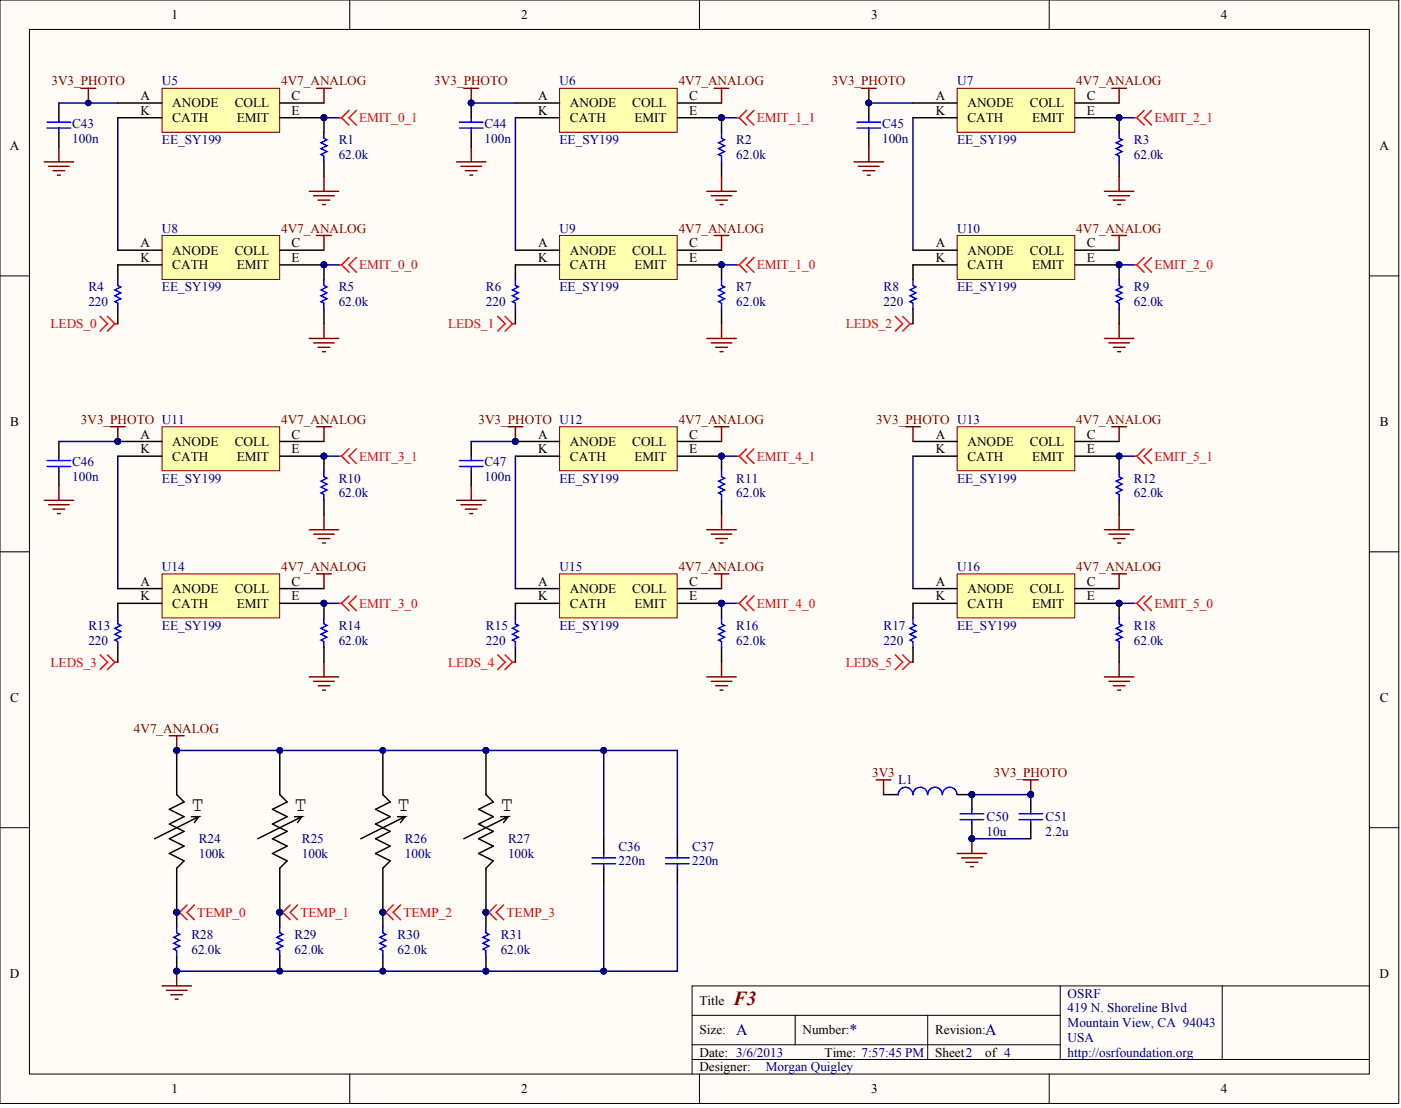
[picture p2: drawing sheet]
<svg xmlns="http://www.w3.org/2000/svg" width="669mm" height="529mm" viewBox="0 0 669 529" stroke-linecap="round" stroke-linejoin="round" font-family="sans-serif">
<g fill="#fffcf8" stroke="#000" stroke-width=".48">
<path d="M0 0h668v527h-668z"/>
<path d="M14 14h640v499h-640z"/>
</g>
<g fill="none" stroke="#000" stroke-width=".48">
<path d="M167 0v14M334 0v14M501 0v14M0 132h14M654 132h14M0 264h14M654 264h14M0 395h14M654 395h14M506 471v35M584 471h-254v42M654 471h-70v35"/>
<path d="M330 485h176M330 499h176M380 485v14M443 485v21M167 513v14M330 506h324M334 513v14M501 513v14"/>
</g>
<path d="M56 56v63" fill="none" stroke="#000080" stroke-width=".7"/>
<path d="M39 42h7M42 42v7" fill="none" stroke="#800000" stroke-width=".7"/>
<circle cx="42" cy="49" r="1.4" fill="#000080" stroke="#000080" stroke-width=".48"/>
<path d="M48 151l3 4-3 3M51 151l4 4M55 155l-4 3M55 155h1" fill="none" stroke="#f00" stroke-width=".7"/>
<path d="M56 127v7M56 148v7" fill="none" stroke="#000" stroke-width=".7"/>
<path d="M56 134v2l2 1-3 1 3 2-3 1 3 2-3 1 1 1v3" fill="none" stroke="#00f" stroke-width=".7"/>
<path d="M77 42h57v21h-57z" fill="#ffffb0" stroke="#800000" stroke-width=".48"/>
<path d="M56 56h21M56 49h21M134 56h21M134 49h21" fill="none" stroke="#000" stroke-width=".7"/>
<circle cx="155" cy="56" r="1.4" fill="#000080" stroke="#000080" stroke-width=".48"/>
<path d="M77 112h57v21h-57z" fill="#ffffb0" stroke="#800000" stroke-width=".48"/>
<path d="M155 56v7M155 77v7M56 119h21M134 119h21M56 127h21M134 127h21v7M246 127v7M155 148v7M246 148v7" fill="none" stroke="#000" stroke-width=".7"/>
<g fill="#000080" stroke="#000080" stroke-width=".48">
<circle cx="155" cy="126" r="1.4"/>
<circle cx="155" cy="56" r="1.4"/>
</g>
<path d="M148 91h14M150 93h10M152 96h5M154 98h1M155 84v7M155 155v7M148 162h14M150 164h10M152 166h5M154 168h1" fill="none" stroke="#800000" stroke-width=".7"/>
<path d="M155 63v3l1 1-3 1 3 2-3 1 3 1-3 2 2 1v2M155 134v2l1 1-3 1 3 2-3 1 3 2-3 1 2 1v3M246 134v2l1 1-2 1 2 2-2 1 2 2-2 1 1 1v3" fill="none" stroke="#00f" stroke-width=".7"/>
<path d="M162 56h1M163 56l4 4M167 53l-4 3M170 53l-3 3 3 4M162 127h1M163 127l4 3M167 123l-4 4M170 123l-3 4 3 3M238 151l3 4-3 3M241 151l4 4M245 155l-4 3M245 155h1" fill="none" stroke="#f00" stroke-width=".7"/>
<path d="M155 56h7M246 56v63M155 127h7" fill="none" stroke="#000080" stroke-width=".7"/>
<path d="M267 42h56v21h-56z" fill="#ffffb0" stroke="#800000" stroke-width=".48"/>
<path d="M246 56h21M246 49h21M323 56h21M323 49h21" fill="none" stroke="#000" stroke-width=".7"/>
<circle cx="344" cy="56" r="1.4" fill="#000080" stroke="#000080" stroke-width=".48"/>
<path d="M267 112h56v21h-56z" fill="#ffffb0" stroke="#800000" stroke-width=".48"/>
<path d="M344 56v7M344 77v7M246 119h21M323 119h21M246 127h21M323 127h21v7M436 127v7M344 148v7M436 148v7" fill="none" stroke="#000" stroke-width=".7"/>
<g fill="#000080" stroke="#000080" stroke-width=".48">
<circle cx="344" cy="126" r="1.4"/>
<circle cx="344" cy="56" r="1.4"/>
</g>
<path d="M337 91h15M340 93h9M342 96h5M344 98h1M344 84v7M344 155v7M337 162h15M340 164h9M342 166h5M344 168h1" fill="none" stroke="#800000" stroke-width=".7"/>
<path d="M344 63v3l2 1-3 1 3 2-3 1 3 1-3 2 1 1v2M344 134v2l2 1-3 1 3 2-3 1 3 2-3 1 1 1v3M436 134v2l1 1-3 1 3 2-3 1 3 2-3 1 2 1v3" fill="none" stroke="#00f" stroke-width=".7"/>
<path d="M352 56h1M353 56l3 4M356 53l-3 3M360 53l-4 3 4 4M352 127h1M353 127l3 3M356 123l-3 4M360 123l-4 4 4 3M427 151l4 4-4 3M431 151l3 4M434 155l-3 3M434 155h2" fill="none" stroke="#f00" stroke-width=".7"/>
<path d="M344 56h8M436 56v63M344 127h8" fill="none" stroke="#000080" stroke-width=".7"/>
<path d="M457 42h56v21h-56z" fill="#ffffb0" stroke="#800000" stroke-width=".48"/>
<path d="M436 56h21M436 49h21M513 56h21M513 49h21" fill="none" stroke="#000" stroke-width=".7"/>
<circle cx="534" cy="56" r="1.4" fill="#000080" stroke="#000080" stroke-width=".48"/>
<path d="M457 112h56v21h-56z" fill="#ffffb0" stroke="#800000" stroke-width=".48"/>
<path d="M534 56v7M534 77v7M436 119h21M513 119h21M436 127h21M513 127h21v7M534 148v7M56 288v7M56 309v7" fill="none" stroke="#000" stroke-width=".7"/>
<g fill="#000080" stroke="#000080" stroke-width=".48">
<circle cx="534" cy="126" r="1.4"/>
<circle cx="534" cy="56" r="1.4"/>
</g>
<path d="M527 91h14M529 93h10M531 96h6M534 98h1M534 84v7M534 155v7M527 162h14M529 164h10M531 166h6M534 168h1" fill="none" stroke="#800000" stroke-width=".7"/>
<path d="M534 63v3l2 1-3 1 3 2-3 1 3 1-3 2 1 1v2M534 134v2l2 1-3 1 3 2-3 1 3 2-3 1 1 1v3M56 295v3l2 1-3 1 3 1-3 2 3 1-3 2h1v3" fill="none" stroke="#00f" stroke-width=".7"/>
<path d="M541 56h2M543 56l3 4M546 53l-3 3M550 53l-4 3 4 4M541 127h2M543 127l3 3M546 123l-3 4M550 123l-4 4 4 3M48 313l3 3-3 4M51 313l4 3M55 316l-4 4M55 316h1" fill="none" stroke="#f00" stroke-width=".7"/>
<path d="M534 56h7M534 127h7M56 218v63" fill="none" stroke="#000080" stroke-width=".7"/>
<path d="M77 204h57v21h-57z" fill="#ffffb0" stroke="#800000" stroke-width=".48"/>
<path d="M56 218h21M56 211h21M134 218h21M134 211h21" fill="none" stroke="#000" stroke-width=".7"/>
<g fill="#000080" stroke="#000080" stroke-width=".48">
<circle cx="56" cy="211" r="1.4"/>
<circle cx="155" cy="218" r="1.4"/>
</g>
<path d="M77 274h57v21h-57z" fill="#ffffb0" stroke="#800000" stroke-width=".48"/>
<path d="M155 218v7M155 239v7M56 288h21M56 281h21M134 288h21v7M134 281h21M246 288v7M155 309v7M246 309v7" fill="none" stroke="#000" stroke-width=".7"/>
<g fill="#000080" stroke="#000080" stroke-width=".48">
<circle cx="155" cy="288" r="1.4"/>
<circle cx="155" cy="218" r="1.4"/>
</g>
<path d="M148 253h14M150 255h10M152 257h5M154 259h1M155 246v7M155 316v7M148 323h14M150 325h10M152 327h5M154 330h1" fill="none" stroke="#800000" stroke-width=".7"/>
<path d="M155 225v3h1l-3 2 3 1-3 2 3 1-3 1 2 1v3M155 295v3l1 1-3 1 3 1-3 2 3 1-3 2h2v3M246 295v3l1 1-2 1 2 1-2 2 2 1-2 2h1v3" fill="none" stroke="#00f" stroke-width=".7"/>
<path d="M162 218h1M163 218l4 3M167 214l-4 4M170 214l-3 4 3 3M162 288h1M163 288l4 4M167 285l-4 3M170 285l-3 3 3 4M238 313l3 3-3 4M241 313l4 3M245 316l-4 4M245 316h1" fill="none" stroke="#f00" stroke-width=".7"/>
<path d="M155 218h7M246 218v63M155 288h7" fill="none" stroke="#000080" stroke-width=".7"/>
<path d="M267 204h56v21h-56z" fill="#ffffb0" stroke="#800000" stroke-width=".48"/>
<path d="M246 218h21M246 211h21M323 218h21M323 211h21" fill="none" stroke="#000" stroke-width=".7"/>
<g fill="#000080" stroke="#000080" stroke-width=".48">
<circle cx="246" cy="211" r="1.4"/>
<circle cx="344" cy="218" r="1.4"/>
</g>
<path d="M267 274h56v21h-56z" fill="#ffffb0" stroke="#800000" stroke-width=".48"/>
<path d="M344 218v7M344 239v7M246 288h21M246 281h21M323 288h21v7M323 281h21M436 288v7M344 309v7M436 309v7" fill="none" stroke="#000" stroke-width=".7"/>
<g fill="#000080" stroke="#000080" stroke-width=".48">
<circle cx="344" cy="288" r="1.4"/>
<circle cx="344" cy="218" r="1.4"/>
</g>
<path d="M337 253h15M340 255h9M342 257h5M344 259h1M344 246v7M344 316v7M337 323h15M340 325h9M342 327h5M344 330h1" fill="none" stroke="#800000" stroke-width=".7"/>
<path d="M344 225v3h2l-3 2 3 1-3 2 3 1-3 1 1 1v3M344 295v3l2 1-3 1 3 1-3 2 3 1-3 2h1v3M436 295v3l1 1-3 1 3 1-3 2 3 1-3 2h2v3" fill="none" stroke="#00f" stroke-width=".7"/>
<path d="M352 218h1M353 218l3 3M356 214l-3 4M360 214l-4 4 4 3M352 288h1M353 288l3 4M356 285l-3 3M360 285l-4 3 4 4M427 313l4 3-4 4M431 313l3 3M434 316l-3 4M434 316h2" fill="none" stroke="#f00" stroke-width=".7"/>
<path d="M344 218h8M436 218v63M344 288h8" fill="none" stroke="#000080" stroke-width=".7"/>
<path d="M457 204h56v21h-56z" fill="#ffffb0" stroke="#800000" stroke-width=".48"/>
<path d="M436 218h21M436 211h21M513 218h21M513 211h21" fill="none" stroke="#000" stroke-width=".7"/>
<circle cx="534" cy="218" r="1.4" fill="#000080" stroke="#000080" stroke-width=".48"/>
<path d="M457 274h56v21h-56z" fill="#ffffb0" stroke="#800000" stroke-width=".48"/>
<g fill="none" stroke="#000" stroke-width=".7">
<path d="M28 49v7M225 49v7M415 49v7M28 63v7M225 63v7M415 63v7M28 211v7M225 211v7M534 218v7M28 225v7M225 225v7M534 239v7"/>
<path d="M436 288h21M436 281h21M513 288h21v7M513 281h21M534 309v7M84 358v21l4 4-7 4 7 3-7 4 7 3-7 4 7 3-7 4 7 3-4 4v28M134 358v21l3 4-7 4 7 3-7 4 7 3-7 4 7 3-7 4 7 3-3 4v28M183 358v21l3 4-7 4 7 3-7 4 7 3-7 4 7 3-7 4 7 3-3 4v28M232 358v21l4 4-8 4 8 3-8 4 8 3-8 4 8 3-8 4 8 3-4 4v28M422 379h7M457 379h7v8M492 379v8"/>
<path d="M91 390h4l-21 11M95 390l-2 3M141 390h3l-21 11M144 390l-2 3M190 390h3l-21 11M193 390l-2 3M239 390h4l-22 11M243 390l-3 3M464 394v7M492 394v7M288 401v7M288 415v7"/>
<path d="M323 401v7M323 415v7M84 457v7M134 457v7M183 457v7M232 457v7"/>
</g>
<g fill="#000080" stroke="#000080" stroke-width=".48">
<circle cx="534" cy="288" r="1.4"/>
<circle cx="534" cy="218" r="1.4"/>
<circle cx="134" cy="358" r="1.4"/>
<circle cx="134" cy="436" r="1.4"/>
<circle cx="84" cy="358" r="1.4"/>
<circle cx="84" cy="436" r="1.4"/>
<circle cx="183" cy="358" r="1.4"/>
<circle cx="183" cy="436" r="1.4"/>
<circle cx="232" cy="358" r="1.4"/>
<circle cx="232" cy="436" r="1.4"/>
<circle cx="84" cy="464" r="1.4"/>
<circle cx="134" cy="464" r="1.4"/>
<circle cx="183" cy="464" r="1.4"/>
<circle cx="232" cy="464" r="1.4"/>
<circle cx="288" cy="358" r="1.4"/>
<circle cx="288" cy="464" r="1.4"/>
<circle cx="56" cy="211" r="1.4"/>
<circle cx="246" cy="211" r="1.4"/>
<circle cx="225" cy="49" r="1.4"/>
<circle cx="415" cy="49" r="1.4"/>
<circle cx="492" cy="379" r="1.4"/>
<circle cx="464" cy="379" r="1.4"/>
<circle cx="464" cy="401" r="1.4"/>
</g>
<g fill="none" stroke="#800000" stroke-width=".7">
<path d="M151 42h7M155 42v7M221 42h7M225 42v7M341 42h7M344 42v7M411 42h7M415 42v7M531 42h7M534 42v7M21 77h14M23 79h10"/>
<path d="M28 70v7M218 77h14M220 79h10M225 70v7M408 77h14M410 79h10M415 70v7M25 82h6M27 84h2M222 82h6M224 84h2M412 82h6"/>
<path d="M414 84h1M151 112h7M155 112v7M341 112h7M344 112v7M531 112h7M534 112v7M53 204h7M56 204v7M151 204h7M155 204v7M243 204h7"/>
<path d="M246 204v7M341 204h7M344 204v7M432 204h7M436 204v7M531 204h7M534 204v7M21 239h14M28 232v7M218 239h14M225 232v7M23 241h10"/>
<path d="M25 243h6M27 245h2M220 241h10M222 243h6M224 245h2M527 253h14M529 255h10M531 257h6M534 259h1M534 246v7M151 274h7M155 274v7"/>
<path d="M341 274h7M344 274v7M531 274h7M534 274v7M534 316v7M527 323h14M529 325h10M531 327h6M534 330h1M81 351h7M84 351v7M418 372h7"/>
<path d="M422 372v7M489 372h7M492 372v7M457 408h14M459 410h10M461 412h6M463 414h2M464 401v7M77 471h14M79 473h10M82 475h5M84 477h1"/>
<path d="M84 464v7"/>
</g>
<g fill="none" stroke="#00f" stroke-width=".7">
<path d="M22 58h12M28 56v2M219 58h12M225 56v2M409 58h11M415 56v2M22 61h12M28 61v2M219 61h12M225 61v2M409 61h11M415 61v2"/>
<path d="M22 220h12M28 218v2M219 220h12M225 218v2M22 223h12M28 223v2M219 223h12M225 223v2M534 225v3h2l-3 2 3 1-3 2 3 1-3 1 1 1v3M534 295v3l2 1-3 1 3 1-3 2 3 1-3 2h1v3M443 379a4 4 0 0 0-4-3 4 4 0 0 0-3 3 3 3 0 0 0-4-3 3 3 0 0 0-3 3M450 379a3 3 0 0 0-4-3 3 3 0 0 0-3 3"/>
<path d="M457 379a3 3 0 0 0-4-3 3 3 0 0 0-3 3M458 389h12M458 391h12M464 387v2M464 391v3M486 389h12M486 391h12M492 387v2M492 391v3M283 410h11M283 413h11M288 408v2"/>
<path d="M288 413v2M318 410h11M318 413h11M323 408v2M323 413v2M84 443v3h2l-3 2 3 1-3 1 3 2-3 1 1 1v3M134 443v3h1l-3 2 3 1-3 1 3 2-3 1 2 1v3M183 443v3h1l-3 2 3 1-3 1 3 2-3 1 2 1v3M232 443v3h1l-2 2 2 1-2 1 2 2-2 1 1 1v3"/>
</g>
<g fill="none" stroke="#f00" stroke-width=".7">
<path d="M541 218h2M543 218l3 3M546 214l-3 4M550 214l-4 4 4 3M541 288h2M543 288l3 4M546 285l-3 3M550 285l-4 3 4 4M84 436h2M86 436l3 3M89 432l-3 4M93 432l-4 4 4 3"/>
<path d="M134 436h1M135 436l3 3M138 432l-3 4M142 432l-4 4 4 3M183 436h1M184 436l4 3M188 432l-4 4M191 432l-3 4 3 3M232 436h1M233 436l4 3M237 432l-4 4M240 432l-3 4 3 3"/>
</g>
<g fill="none" stroke="#000080" stroke-width=".7">
<path d="M28 49h28M225 49h21M415 49h21M28 211h28M225 211h21M534 218h7M534 288h7M84 358h204M288 358h35v43M288 358v43M464 379h28M464 401h28"/>
<path d="M288 422v42M323 422v42h-35M84 464h204"/>
</g>
<g font-size="9.9">
<text x="91" y="387">T</text>
<text x="141" y="387">T</text>
<text x="190" y="387">T</text>
<text x="239" y="387">T</text>
</g>
<text font-size="9.5" fill="#800000" x="350" y="480">F3</text>
<g font-size="7.6" fill="#000080">
<text x="352" y="495">A</text>
<text x="406" y="495">*</text>
<text x="470" y="495">A</text>
</g>
<g font-size="6.3">
<text x="82" y="9">1</text>
<text x="249" y="9">2</text>
<text x="416" y="9">3</text>
<text x="583" y="9">4</text>
<text x="67" y="48">A</text>
<text x="139" y="48">C</text>
<text x="257" y="48">A</text>
<text x="329" y="48">C</text>
<text x="447" y="48">A</text>
<text x="519" y="48">C</text>
<text x="82" y="51">ANODE</text>
<text x="112" y="51">COLL</text>
<text x="272" y="51">ANODE</text>
<text x="302" y="51">COLL</text>
<text x="462" y="51">ANODE</text>
<text x="492" y="51">COLL</text>
<text x="67" y="55">K</text>
<text x="82" y="58">CATH</text>
<text x="113" y="58">EMIT</text>
<text x="139" y="55">E</text>
<text x="257" y="55">K</text>
<text x="272" y="58">CATH</text>
<text x="303" y="58">EMIT</text>
<text x="329" y="55">E</text>
<text x="447" y="55">K</text>
<text x="462" y="58">CATH</text>
<text x="493" y="58">EMIT</text>
<text x="519" y="55">E</text>
<text x="5" y="72">A</text>
<text x="659" y="72">A</text>
<text x="67" y="118">A</text>
<text x="139" y="118">C</text>
<text x="257" y="118">A</text>
<text x="329" y="118">C</text>
<text x="447" y="118">A</text>
<text x="519" y="118">C</text>
<text x="67" y="125">K</text>
<text x="82" y="122">ANODE</text>
<text x="112" y="122">COLL</text>
<text x="139" y="125">E</text>
<text x="257" y="125">K</text>
<text x="272" y="122">ANODE</text>
<text x="302" y="122">COLL</text>
<text x="329" y="125">E</text>
<text x="447" y="125">K</text>
<text x="462" y="122">ANODE</text>
<text x="492" y="122">COLL</text>
<text x="519" y="125">E</text>
<text x="82" y="129">CATH</text>
<text x="113" y="129">EMIT</text>
<text x="272" y="129">CATH</text>
<text x="303" y="129">EMIT</text>
<text x="462" y="129">CATH</text>
<text x="493" y="129">EMIT</text>
<text x="5" y="203">B</text>
<text x="659" y="203">B</text>
<text x="67" y="209">A</text>
<text x="139" y="209">C</text>
<text x="257" y="209">A</text>
<text x="329" y="209">C</text>
<text x="447" y="209">A</text>
<text x="519" y="209">C</text>
<text x="82" y="213">ANODE</text>
<text x="112" y="213">COLL</text>
<text x="272" y="213">ANODE</text>
<text x="302" y="213">COLL</text>
<text x="462" y="213">ANODE</text>
<text x="492" y="213">COLL</text>
<text x="67" y="216">K</text>
<text x="82" y="220">CATH</text>
<text x="113" y="220">EMIT</text>
<text x="139" y="216">E</text>
<text x="257" y="216">K</text>
<text x="272" y="220">CATH</text>
<text x="303" y="220">EMIT</text>
<text x="329" y="216">E</text>
<text x="447" y="216">K</text>
<text x="462" y="220">CATH</text>
<text x="493" y="220">EMIT</text>
<text x="519" y="216">E</text>
<text x="67" y="280">A</text>
<text x="139" y="280">C</text>
<text x="257" y="280">A</text>
<text x="329" y="280">C</text>
<text x="447" y="280">A</text>
<text x="519" y="280">C</text>
<text x="67" y="287">K</text>
<text x="82" y="283">ANODE</text>
<text x="112" y="283">COLL</text>
<text x="139" y="287">E</text>
<text x="257" y="287">K</text>
<text x="272" y="283">ANODE</text>
<text x="302" y="283">COLL</text>
<text x="329" y="287">E</text>
<text x="447" y="287">K</text>
<text x="462" y="283">ANODE</text>
<text x="492" y="283">COLL</text>
<text x="519" y="287">E</text>
<text x="82" y="290">CATH</text>
<text x="113" y="290">EMIT</text>
<text x="272" y="290">CATH</text>
<text x="303" y="290">EMIT</text>
<text x="462" y="290">CATH</text>
<text x="493" y="290">EMIT</text>
<text x="5" y="335">C</text>
<text x="659" y="335">C</text>
<text x="5" y="467">D</text>
<text x="659" y="467">D</text>
<text x="334" y="480">Title</text>
<text x="334" y="494">Size:</text>
<text x="383" y="494">Number:</text>
<text x="446" y="494">Revision:</text>
<text x="334" y="505">Date: 3/6/2013</text>
<text x="394" y="505">Time: 7:57:45 PM</text>
<text x="446" y="505">Sheet2</text>
<text x="470" y="505">of 4</text>
<text x="334" y="512">Designer:</text>
<text x="82" y="522">1</text>
<text x="249" y="522">2</text>
<text x="416" y="522">3</text>
<text x="583" y="522">4</text>
</g>
<g font-size="6.3" fill="#800000">
<text x="25" y="41">3V3_PHOTO</text>
<text x="134" y="41">4V7_ANALOG</text>
<text x="207" y="41">3V3_PHOTO</text>
<text x="324" y="41">4V7_ANALOG</text>
<text x="397" y="41">3V3_PHOTO</text>
<text x="514" y="41">4V7_ANALOG</text>
<text x="134" y="111">4V7_ANALOG</text>
<text x="324" y="111">4V7_ANALOG</text>
<text x="514" y="111">4V7_ANALOG</text>
<text x="39" y="202">3V3_PHOTO U11</text>
<text x="134" y="202">4V7_ANALOG</text>
<text x="228" y="202">3V3_PHOTO U12</text>
<text x="324" y="202">4V7_ANALOG</text>
<text x="418" y="202">3V3_PHOTO U13</text>
<text x="514" y="202">4V7_ANALOG</text>
<text x="134" y="273">4V7_ANALOG</text>
<text x="324" y="273">4V7_ANALOG</text>
<text x="514" y="273">4V7_ANALOG</text>
<text x="64" y="350">4V7_ANALOG</text>
<text x="416" y="371">3V3</text>
<text x="474" y="371">3V3_PHOTO</text>
</g>
<g font-size="6.3" fill="#000080">
<text x="77" y="41">U5</text>
<text x="267" y="41">U6</text>
<text x="457" y="41">U7</text>
<text x="34" y="61">C43</text>
<text x="231" y="61">C44</text>
<text x="421" y="61">C45</text>
<text x="34" y="68">100n</text>
<text x="77" y="69">EE_SY199</text>
<text x="162" y="69">R1</text>
<text x="231" y="68">100n</text>
<text x="267" y="69">EE_SY199</text>
<text x="352" y="69">R2</text>
<text x="421" y="68">100n</text>
<text x="457" y="69">EE_SY199</text>
<text x="541" y="69">R3</text>
<text x="162" y="76">62.0k</text>
<text x="352" y="76">62.0k</text>
<text x="541" y="76">62.0k</text>
<text x="77" y="111">U8</text>
<text x="267" y="111">U9</text>
<text x="457" y="111">U10</text>
<text x="42" y="139">R4</text>
<text x="77" y="139">EE_SY199</text>
<text x="162" y="139">R5</text>
<text x="232" y="139">R6</text>
<text x="267" y="139">EE_SY199</text>
<text x="352" y="139">R7</text>
<text x="422" y="139">R8</text>
<text x="457" y="139">EE_SY199</text>
<text x="541" y="139">R9</text>
<text x="42" y="146">220</text>
<text x="162" y="146">62.0k</text>
<text x="232" y="146">220</text>
<text x="352" y="146">62.0k</text>
<text x="422" y="146">220</text>
<text x="541" y="146">62.0k</text>
<text x="34" y="223">C46</text>
<text x="231" y="223">C47</text>
<text x="34" y="230">100n</text>
<text x="77" y="231">EE_SY199</text>
<text x="162" y="231">R10</text>
<text x="231" y="230">100n</text>
<text x="267" y="231">EE_SY199</text>
<text x="352" y="231">R11</text>
<text x="457" y="231">EE_SY199</text>
<text x="541" y="231">R12</text>
<text x="162" y="238">62.0k</text>
<text x="352" y="238">62.0k</text>
<text x="541" y="238">62.0k</text>
<text x="77" y="273">U14</text>
<text x="267" y="273">U15</text>
<text x="457" y="273">U16</text>
<text x="42" y="301">R13</text>
<text x="77" y="301">EE_SY199</text>
<text x="162" y="301">R14</text>
<text x="232" y="301">R15</text>
<text x="267" y="301">EE_SY199</text>
<text x="352" y="301">R16</text>
<text x="422" y="301">R17</text>
<text x="457" y="301">EE_SY199</text>
<text x="541" y="301">R18</text>
<text x="42" y="308">220</text>
<text x="162" y="308">62.0k</text>
<text x="232" y="308">220</text>
<text x="352" y="308">62.0k</text>
<text x="422" y="308">220</text>
<text x="541" y="308">62.0k</text>
<text x="429" y="375">L1</text>
<text x="471" y="392">C50</text>
<text x="499" y="392">C51</text>
<text x="471" y="399">10u</text>
<text x="499" y="399">2.2u</text>
<text x="95" y="403">R24</text>
<text x="144" y="403">R25</text>
<text x="193" y="403">R26</text>
<text x="243" y="403">R27</text>
<text x="295" y="406">C36</text>
<text x="330" y="406">C37</text>
<text x="95" y="410">100k</text>
<text x="144" y="410">100k</text>
<text x="193" y="410">100k</text>
<text x="243" y="410">100k</text>
<text x="295" y="413">220n</text>
<text x="330" y="413">220n</text>
<text x="91" y="448">R28</text>
<text x="141" y="448">R29</text>
<text x="190" y="448">R30</text>
<text x="239" y="448">R31</text>
<text x="91" y="455">62.0k</text>
<text x="141" y="455">62.0k</text>
<text x="190" y="455">62.0k</text>
<text x="239" y="455">62.0k</text>
<text x="510" y="476">OSRF</text>
<text x="510" y="484">419 N. Shoreline Blvd</text>
<text x="510" y="491">Mountain View, CA 94043</text>
<text x="510" y="498">USA</text>
<text x="510" y="505">http://osrfoundation.org</text>
<text x="366" y="512">Morgan Quigley</text>
</g>
<g font-size="6.3" fill="#f00">
<text x="172" y="58">EMIT_0_1</text>
<text x="361" y="58">EMIT_1_1</text>
<text x="551" y="58">EMIT_2_1</text>
<text x="172" y="129">EMIT_0_0</text>
<text x="361" y="129">EMIT_1_0</text>
<text x="551" y="129">EMIT_2_0</text>
<text x="24" y="157">LEDS_0</text>
<text x="214" y="157">LEDS_1</text>
<text x="404" y="157">LEDS_2</text>
<text x="172" y="220">EMIT_3_1</text>
<text x="361" y="220">EMIT_4_1</text>
<text x="551" y="220">EMIT_5_1</text>
<text x="172" y="290">EMIT_3_0</text>
<text x="361" y="290">EMIT_4_0</text>
<text x="551" y="290">EMIT_5_0</text>
<text x="24" y="318">LEDS_3</text>
<text x="214" y="318">LEDS_4</text>
<text x="404" y="318">LEDS_5</text>
<text x="94" y="438">TEMP_0</text>
<text x="143" y="438">TEMP_1</text>
<text x="193" y="438">TEMP_2</text>
<text x="242" y="438">TEMP_3</text>
</g>
</svg>
